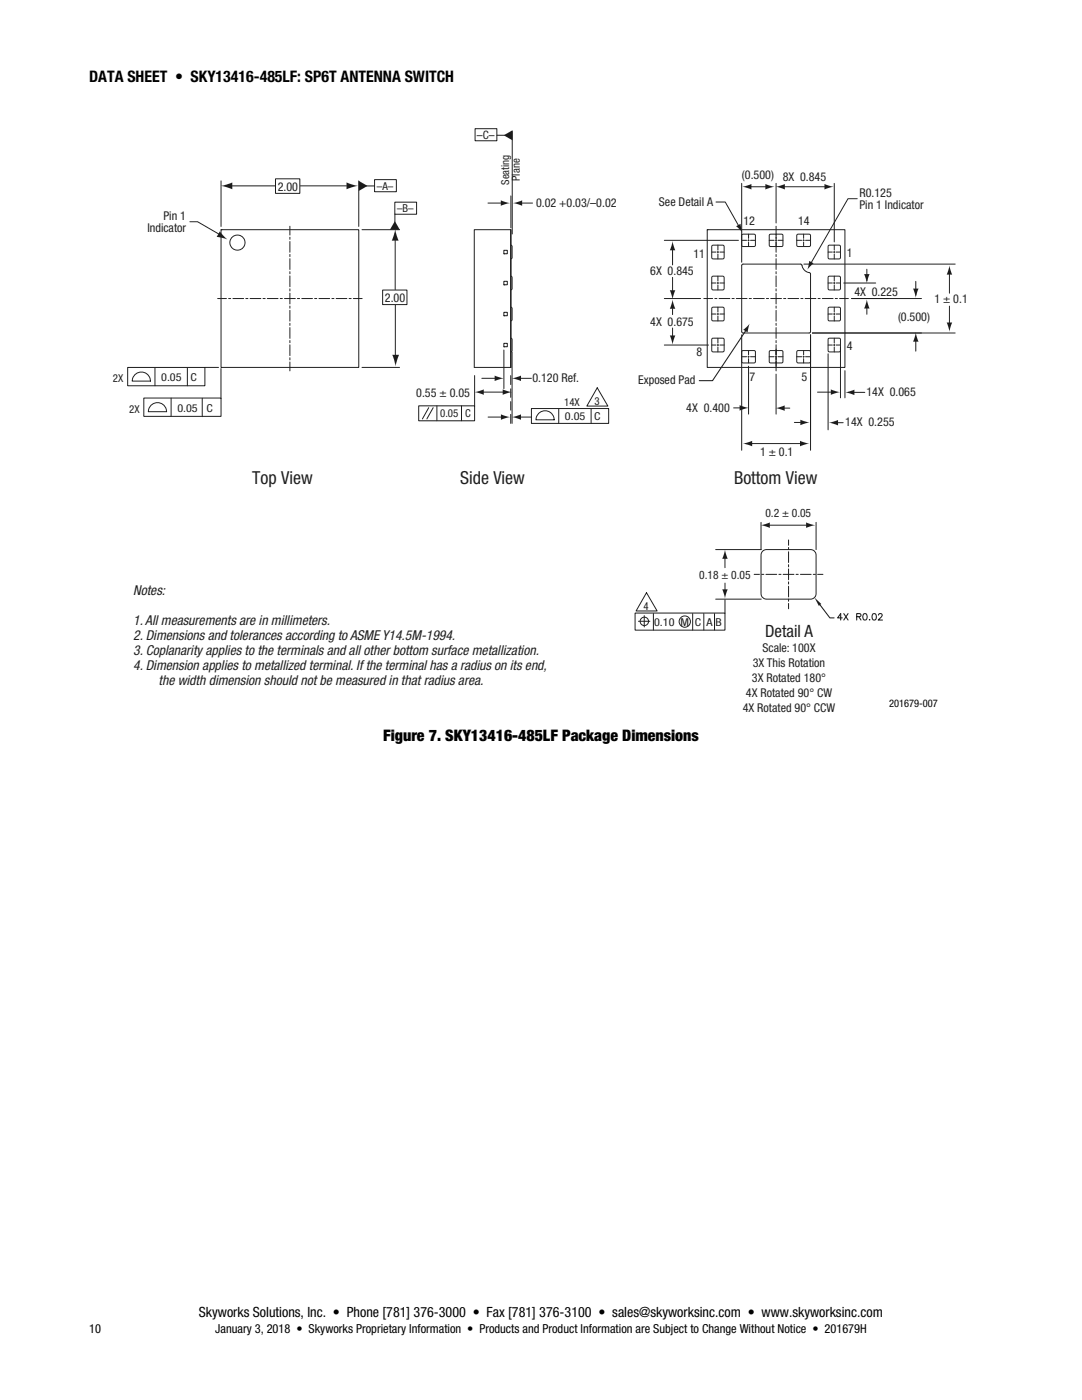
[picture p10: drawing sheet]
<svg xmlns="http://www.w3.org/2000/svg" width="216mm" height="279mm" viewBox="0 0 216 279" stroke-linecap="round" stroke-linejoin="round" font-family="sans-serif">
<g fill="none" stroke="#231f20" stroke-width=".2">
<path d="M101.9 39.1v6.4M102.2 26.2v20.5M37.9 44.3h1.5l4.7 2.7M40.9 73.3h2.7M44.1 73.5v6M94.7 75v6M100.5 69.9v7.7M101.9 75v1.8M101.9 77.6v1.7M102.2 70.3v14.2M101.9 80.2v1.7M101.9 82.7v1.8"/>
<path d="M144.7 119.7v2.7"/>
</g>
<path d="M43.9 46.2l1.5 1.6-2.2-.5z" fill="#231f20"/>
<path d="M171.1 39.7h-1.9l-7.4 12.8M119.2 77.4l2.1 3.6h-4.2z" fill="none" stroke="#231f20" stroke-width=".2"/>
<g fill="#231f20">
<path d="M161.5 52.1l.8 .4-1.2 1.3z"/>
<path d="M148.3 65.8l1.3-1.2-.4 1.7z"/>
</g>
<path d="M142.9 40.3h1.8l2.7 4.8" fill="none" stroke="#231f20" stroke-width=".2"/>
<path d="M146.9 45.1l.9-.4 .3 1.7z" fill="#231f20"/>
<g fill="none" stroke="#231f20" stroke-width=".2">
<path d="M45.6 37.1h9.3M25.5 73.3h15.4v3.7h-15.4zM26.7 75a1.82 1.82 0 0 1 2.1-.7 1.82 1.82 0 0 1 1.2 1.8h-3.6zM28.7 79.4h15.4v3.7h-15.4zM30.9 73.3v3.7M34.1 79.4v3.7M37.4 73.3v3.7M40.4 79.5v3.7M29.9 81.1a1.82 1.82 0 0 1 2.1-.7 1.82 1.82 0 0 1 1.2 1.8h-3.6zM106 81.5h15.5v3h-15.5zM107.3 82.7a1.82 1.82 0 0 1 2-.6 1.82 1.82 0 0 1 1.3 1.7h-3.7zM111.5 81.5v3"/>
<path d="M118 81.5v3M129 118.3l2.1 3.6h-4.2z"/>
</g>
<path d="M83.5 81h11.2v3h-11.2zM85.5 81.4l-1.2 2.2M86.4 81.4l-1.2 2.2M87.2 81v3M92.1 81v3" fill="none" stroke="#221e1f" stroke-width=".2"/>
<g fill="#231f20">
<path d="M44.1 37.1l2.3-.7v1.4z"/>
<path d="M69.1 36.4l2.3 .7-2.3 .7z"/>
</g>
<path d="M59.9 37.1h9.2M78.9 60.9v11.6" fill="none" stroke="#231f20" stroke-width=".2"/>
<g fill="#231f20">
<path d="M78.3 70.8h1.3l-.7 2.3z"/>
<path d="M78.9 45.7l.6 2.3h-1.3z"/>
</g>
<path d="M78.9 46.6v11.2M103.6 40.5h2.7" fill="none" stroke="#231f20" stroke-width=".2"/>
<g fill="#231f20">
<path d="M102.4 40.5l1.8-.5v1.1z"/>
<path d="M99.9 40l1.9 .5-1.9 .6z"/>
</g>
<path d="M97.4 40.5h3.1M103.4 83.2h2.6" fill="none" stroke="#231f20" stroke-width=".2"/>
<g fill="#231f20">
<path d="M102.1 83.2l1.9-.5v1.1z"/>
<path d="M100 82.7l1.8 .5-1.8 .6z"/>
</g>
<path d="M103.4 75.5h2.6M97.4 83.2h3.1" fill="none" stroke="#231f20" stroke-width=".2"/>
<g fill="#231f20">
<path d="M102.1 75.5l1.9-.5v1z"/>
<path d="M98.7 75l1.8 .5-1.8 .5z"/>
</g>
<path d="M134.2 55.4v3.1M96.1 75.5h3.2" fill="none" stroke="#231f20" stroke-width=".2"/>
<g fill="#231f20">
<path d="M133.7 57.9h1l-.5 1.9z"/>
<path d="M134.2 48.1l.5 1.9h-1z"/>
</g>
<path d="M134.2 49.4v3.5" fill="none" stroke="#231f20" stroke-width=".2"/>
<g fill="#231f20">
<path d="M188.9 64.4h1.1l-.6 1.8z"/>
<path d="M189.4 53l.6 1.8h-1.1z"/>
</g>
<path d="M189.4 54.2v4.3M189.4 61.1v4.6" fill="none" stroke="#231f20" stroke-width=".2"/>
<g fill="#231f20">
<path d="M154.8 37.3l1.8-.6v1.1z"/>
<path d="M164.5 36.7l1.8 .6-1.8 .5z"/>
</g>
<path d="M156.4 37.3h9" fill="none" stroke="#231f20" stroke-width=".2"/>
<g fill="#231f20">
<path d="M94.7 78.3l1.8-.6v1.1z"/>
<path d="M100.3 77.7l1.8 .6-1.8 .5z"/>
</g>
<path d="M96.2 78.3h4.7" fill="none" stroke="#231f20" stroke-width=".2"/>
<path d="M71.6 36.1l1.7 1-1.7 1z" fill="#231f20"/>
<path d="M72.8 37.1h1.9" fill="none" stroke="#221e1f" stroke-width=".2"/>
<path d="M74.7 35.9h4.4v2.4h-4.4zM94.8 25.7h4.3v2.4h-4.3zM78.8 40.3h4.3v2.5h-4.3z" fill="none" stroke="#231f20" stroke-width=".2"/>
<g fill="#231f20">
<path d="M151.8 104.8l1.8-.5v1.1z"/>
<path d="M160.8 104.3l1.9 .5-1.9 .6z"/>
</g>
<path d="M144.7 116.4v1.9M153.2 104.8h8.2" fill="none" stroke="#231f20" stroke-width=".2"/>
<g fill="#231f20">
<path d="M144.1 117.6h1.1l-.5 1.8z"/>
<path d="M144.7 109.7l.5 1.8h-1.1z"/>
</g>
<path d="M169.9 78.3h2.7M144.7 110.8v2.5" fill="none" stroke="#231f20" stroke-width=".2"/>
<g fill="#231f20">
<path d="M168.7 78.3l1.8-.5v1.1z"/>
<path d="M165.8 77.7l1.8 .6-1.8 .5z"/>
</g>
<path d="M163.1 78.3h3.2M166.7 84.4h1.5" fill="none" stroke="#231f20" stroke-width=".2"/>
<path d="M165.4 84.4l1.8-.6v1.1z" fill="#231f20"/>
<path d="M156 81.4h1.6" fill="none" stroke="#231f20" stroke-width=".2"/>
<g fill="#231f20">
<path d="M154.7 81.4l1.9-.5v1.1z"/>
<path d="M159.7 83.8l1.8 .5-1.8 .6z"/>
</g>
<path d="M158.5 84.3h1.7" fill="none" stroke="#231f20" stroke-width=".2"/>
<path d="M147.6 80.9l1.8 .5-1.8 .5z" fill="#231f20"/>
<path d="M149.4 37.3h3.7M146.4 81.4h1.7" fill="none" stroke="#231f20" stroke-width=".2"/>
<g fill="#231f20">
<path d="M148.1 37.3l1.8-.6v1.1z"/>
<path d="M152.7 36.7l1.9 .6-1.9 .5z"/>
</g>
<path d="M134.2 65.5v2" fill="none" stroke="#231f20" stroke-width=".2"/>
<g fill="#231f20">
<path d="M133.7 67h1l-.5 1.8z"/>
<path d="M134.2 59.8l.5 1.8h-1z"/>
</g>
<path d="M134.2 61v1.8" fill="none" stroke="#231f20" stroke-width=".2"/>
<g fill="#231f20">
<path d="M148.3 88.5l1.8-.5v1.1z"/>
<path d="M159.6 88l1.9 .5-1.9 .6z"/>
</g>
<path d="M148.7 88.5h11.4" fill="none" stroke="#231f20" stroke-width=".2"/>
<g fill="#231f20">
<path d="M172.4 54.7h1.1l-.5 1.8z"/>
<path d="M173 59.7l.5 1.9h-1.1z"/>
</g>
<path d="M173 53.7v2.3M173 61v1.7" fill="none" stroke="#231f20" stroke-width=".2"/>
<g fill="#231f20">
<path d="M182.2 57.6h1.1l-.6 1.8z"/>
<path d="M182.7 66.4l.6 1.8h-1.1z"/>
</g>
<path d="M182.7 56.2v2.7M182.7 67.6v2.5" fill="none" stroke="#231f20" stroke-width=".2"/>
<path d="M100.5 27l1.8-1v2z" fill="#231f20"/>
<path d="M99.1 27h2" fill="none" stroke="#221e1f" stroke-width=".2"/>
<path d="M78.8 44.1l1 1.8h-2z" fill="#231f20"/>
<path d="M78.8 42.8v1.9" fill="none" stroke="#221e1f" stroke-width=".2"/>
<g fill="none" stroke="#231f20" stroke-width=".2">
<path d="M44.1 36.1v9.1M55 35.7h4.8v2.9h-4.8zM71.6 36.1v9.1M154.9 36.6v7.9M166.5 36.6v11.7M43.4 59.6h1.8M44.1 45.8h27.5v27.5h-27.5zM44.1 45.8h.1M45.6 59.6h.4M46.5 59.6h2.1M49 59.6h.5M49.9 59.6h2.1"/>
<path d="M52.5 59.6h.4M53.3 59.6h2.2M55.9 59.6h.4M56.8 59.6h2.1M57.8 45.1v1.8M57.8 47.3v.5M57.8 48.2v2.1M57.8 50.8v.4M57.8 51.6v2.2M57.8 54.2v.4M57.8 55.1v2.1M57.8 57.6v.5"/>
<path d="M57.8 58.5v2.2M59.3 59.6h.5M60.2 59.6h2.2M62.8 59.6h.4M63.6 59.6h2.2M66.2 59.6h.4M67.1 59.6h2.1M69.7 59.6h.4M70.5 59.6h1.8M72.2 45.8h7.5M76.3 57.9h4.9v2.9h-4.9zM94.6 45.8h7.3v27.5h-7.3z"/>
<path d="M132.6 48h14.7M132.6 59.6h7.2M140.4 59.6h1.8M141.1 45.8h27.5v27.5h-27.5zM141.1 45.8h.1M142.6 59.6h.5M143.5 59.6h2.1M146.1 59.6h.4M146.9 59.6h2.2M148.1 52.8l11.7-.1a3.2 3.2 0 0 0 1.4 1.7h.4l.1 .3v11.7l-13.4 .1-.3-.3zM149.5 59.6h.4M150.3 59.6h2.2"/>
<path d="M152.9 59.6h.5M153.8 59.6h2.1M154.9 45.1v1.8M154.9 47.3v.5M154.9 48.2v2.1M154.9 50.8v.4M154.9 51.6v2.2M154.9 54.2v.4M154.9 55.1v2.1M154.9 57.6v.5M154.9 58.5v2.2M156.4 59.6h.4"/>
<path d="M157.2 59.6h2.2M159.8 59.6h.4M160.4 52.7h30.2M160.7 59.6h2.1M163.2 59.6h.5M164.1 59.6h2.1M166.7 59.6h.4M167.5 59.6h1.8M168.4 56.5h6.3M169.9 59.6h14M57.8 61.1v.4M57.8 61.9v2.2"/>
<path d="M57.8 64.5v.4M57.8 65.4v2.1M57.8 68v.4M57.8 68.8v2.2M57.8 71.4v.4M57.8 72.2v1.8M72.2 73.3h7.5M132.6 68.9h8.8M149.4 73.1v9.5M154.9 71.2v.6M154.9 72v2M154.9 61.1v.4"/>
<path d="M154.9 61.9v2.2M154.9 64.5v.4M154.9 65.4v2.1M154.9 68v.4M154.9 68.8v2.2M154.9 74.7v7.9M161.7 66.8v19M162.1 66.5h28.5M165.2 70.6v15.2M167.7 69.4v10M168.6 74v5.4M142.8 119.6h9.1"/>
<path d="M142.8 109.7h9.1M150.5 114.6h1M151.9 104.3v5.4M152 114.6h.4M152.2 110l.8-.3h8.7l.7 .2 .3 .4 .1 .5v7.9a1.08 1.08 0 0 1-1.1 .9h-8.7l-.7-.3-.4-.4v-.4v-7.7zM152.8 114.6h2.2M155.4 114.6h.4M156.3 114.6h2.1M157.3 107.8v1M157.3 109.3v.4M157.3 110.1v2.2M157.3 112.7v.4"/>
<path d="M157.3 113.5v2.2M157.3 116.1v.5M157.3 117v2.1M157.3 119.6v.4M158.8 114.6h.5M159.7 114.6h2.2M162.3 114.6h.4M162.8 104.3v5.4M163.1 114.6h1.1M126.7 122.3h18v3.5h-18zM127.4 124h2.3M128.6 122.9v2.2"/>
<path d="M130.4 122.4v3.4M138.2 122.4v3.4M140.4 122.4v3.4M142.6 122.4v3.4M157.3 120.4v1.1"/>
<circle cx="47.4" cy="48.4" r="1.51"/>
<circle cx="128.6" cy="124" r=".84"/>
<circle cx="136.6" cy="124.1" r="1.13"/>
</g>
<path d="M149 65.6l-6.8 10.4h-2.7" fill="none" stroke="#231f20" stroke-width=".21"/>
<path d="M162.5 119.3l1.4 1.2-.5 .4z" fill="#231f20"/>
<path d="M163.6 120.7l2 2.6h.8M168.1 123.3h-1l.6-.8v1.2M168.4 122.5l.8 1.2M169.2 122.5l-.8 1.2M170.9 123.1l.8-.1v-.4l-.8-.1v1.2M171.4 123.1l.4 .6M172.4 122.5h.1a.67 .67 0 0 1 .5 .6 .67 .67 0 0 1-.5 .6 .82 .82 0 0 1-.1-1.2zM173.5 123.7h.1zM174.2 122.5h.2a.67 .67 0 0 1 .5 .6 .67 .67 0 0 1-.5 .6 .82 .82 0 0 1-.2-1.2zM175.3 122.8l.1-.3h.4l.2 .3-.8 .9h.9" fill="none" stroke="#231f20" stroke-width=".21"/>
<g fill="none" stroke="#231f20" stroke-width=".2">
<path d="M148 36.6v15.7M100.5 50.6h.1M100.5 56.8h.1M100.5 50h.7v.6h-.7zM100.5 56.1h.7v.7h-.7zM101.9 55.1l.3 .3v2.2l-.3 .3M101.9 48.9l.3 .3v2.2l-.3 .3M101.9 45.8v27.5M142 50.3h.9M142 56.5h.9M142.1 49h2.3v2.6h-2.3zM142.1 55.2h2.3v2.6h-2.3z"/>
<path d="M143.1 50.3h.3M143.1 56.5h.3M143.3 48.9v1M143.3 50.2v.2M143.3 50.7v1M143.3 55.1v1M143.3 56.4v.2M143.3 56.9v1M143.6 50.3h.9M143.6 56.5h.9M148 48h1M148.1 46.8h2.6v2.3h-2.6z"/>
<path d="M149.2 48h.3M149.4 46.7v.9M149.4 47.8v.3M149.4 48.3v.9M149.8 48h.9M153.5 48h1M153.6 46.8h2.6v2.3h-2.6zM154.7 48h.3M154.9 46.7v.9M154.9 47.8v.3M154.9 48.3v.9M155.2 48h1"/>
<path d="M159 48h1M159.1 46.8h2.6v2.3h-2.6zM160.2 48h.3M160.4 46.7v.9M160.4 47.8v.3M160.4 48.3v.9M160.7 48h1M165.2 50.3h.9M165.2 56.5h.9M165.3 55.2h2.3v2.6h-2.3zM165.3 49h2.3v2.6h-2.3zM166.3 50.3h.3"/>
<path d="M166.3 56.5h.3M166.5 48.9v1M166.5 50.2v.2M166.5 50.7v1M166.5 55.1v1M166.5 56.4v.2M166.5 56.9v1M166.9 50.3h.8M166.9 56.5h.8M100.5 63h.1M100.5 69.2h.1M100.5 62.3h.7v.7h-.7z"/>
<path d="M100.5 68.5h.7v.7h-.7zM101.9 67.5l.3 .3v2.2l-.3 .2M101.9 61.3l.3 .3v2.2l-.3 .2M142 62.7h.9M142 68.9h.9M142.1 67.6h2.3v2.6h-2.3zM142.1 61.4h2.3v2.6h-2.3zM143.1 62.7h.3M143.1 68.9h.3M143.3 61.3v1M143.3 62.5v.3M143.3 63.1v.9"/>
<path d="M143.3 67.5v1M143.3 68.7v.3M143.3 69.2v1M143.6 62.7h.9M143.6 68.9h.9M148 66.8v23.1M148 71.2h1M148.1 70h2.6v2.4h-2.6zM149.2 71.2h.3M149.4 70v.8M149.4 71.1v.2M149.4 71.6v.8"/>
<path d="M149.8 71.2h.9M153.5 71.2h1M153.6 70h2.6v2.4h-2.6zM154.7 71.2h.3M154.9 70v.8M154.9 71.1v.2M154.9 71.6v.8M155.2 71.2h1M159 71.2h1M159.1 70h2.6v2.4h-2.6zM160.2 71.2h.3M160.4 70v.8"/>
<path d="M160.4 71.1v.2M160.4 71.6v.8M160.7 71.2h1M161.7 66.8v23.1M165.2 62.7h.9M165.2 68.9h.9M165.3 61.4h2.3v2.6h-2.3zM165.3 67.6h2.3v2.6h-2.3zM166.3 62.7h.3M166.3 68.9h.3M166.5 61.3v1M166.5 62.5v.3"/>
<path d="M166.5 63.1v.9M166.5 67.5v1M166.5 68.7v.3M166.5 69.2v1M166.9 62.7h.8M166.9 68.9h.8"/>
</g>
<g font-size="3.6" fill="#231f20">
<text x="50.3" y="96.7">Top View</text>
<text x="91.8" y="96.7">Side View</text>
<text x="146.5" y="96.7">Bottom View</text>
</g>
<text font-size="3.4" fill="#221e1f" x="152.7" y="127.2">Detail A</text>
<g font-size="3.2">
<text x="17.8" y="16.4">DATA SHEET • SKY13416-485LF: SP6T ANTENNA SWITCH</text>
<text x="76.4" y="147.9">Figure 7. SKY13416-485LF Package Dimensions</text>
</g>
<text font-size="2.8" x="39.7" y="262.8">Skyworks Solutions, Inc. • Phone [781] 376-3000 • Fax [781] 376-3100 • sales@skyworksinc.com • www.skyworksinc.com</text>
<g font-size="2.7" fill="#221e1f">
<text x="26.6" y="118.8">Notes:</text>
<text x="26.6" y="124.7">1. All measurements are in millimeters.</text>
<text x="26.6" y="127.7">2. Dimensions and tolerances according to ASME Y14.5M-1994.</text>
<text x="26.6" y="130.7">3. Coplanarity applies to the terminals and all other bottom surface metallization.</text>
<text x="26.6" y="133.7">4. Dimension applies to metallized terminal. If the terminal has a radius on its end,</text>
<text x="31.6" y="136.7">the width dimension should not be measured in that radius area.</text>
</g>
<g font-size="2.5">
<text x="17.8" y="266.1">10</text>
<text x="43" y="266.1">January 3, 2018 • Skyworks Proprietary Information • Products and Product Information are Subject to Change Without Notice • 201679H</text>
</g>
<g font-size="2.4" fill="#231f20">
<text x="148.1" y="35.8">(0.500)</text>
<text x="107" y="41.4">0.02 +0.03/–0.02</text>
<text x="131.5" y="41.2">See Detail A</text>
<text x="156.2" y="36.1">8X 0.845</text>
<text x="171.5" y="39.3">R0.125</text>
<text x="171.5" y="41.7">Pin 1 Indicator</text>
<text x="148.3" y="45">12</text>
<text x="159.2" y="45">14</text>
<text x="138.4" y="51.4">11</text>
<text x="168.9" y="51.2">1</text>
<text x="129.7" y="55">6X 0.845</text>
<text x="170.5" y="59">4X 0.225</text>
<text x="129.7" y="65">4X 0.675</text>
<text x="179.2" y="64">(0.500)</text>
<text x="186.5" y="60.5">1 ± 0.1</text>
<text x="139" y="71">8</text>
<text x="168.9" y="69.9">4</text>
<text x="106.2" y="76.3">0.120 Ref.</text>
<text x="127.4" y="76.7">Exposed Pad</text>
<text x="149.6" y="76">7</text>
<text x="159.9" y="76">5</text>
<text x="83.1" y="79.2">0.55 ± 0.05</text>
<text x="136.9" y="82.1">4X 0.400</text>
<text x="172.9" y="79">14X 0.065</text>
<text x="168.7" y="85">14X 0.255</text>
<text x="151.7" y="91.1">1 ± 0.1</text>
</g>
<g font-size="2.4" fill="#221e1f">
<text x="55.4" y="38.1">2.00</text>
<text x="29.4" y="46.3">Indicator</text>
<text x="32.6" y="43.9">Pin 1</text>
<text x="76.8" y="60.3">2.00</text>
<text x="152.1" y="130.2">Scale: 100X</text>
<text x="150" y="136.1">3X Rotated 180°</text>
<text x="150.2" y="133.2">3X This Rotation</text>
<text x="148.2" y="142.1">4X Rotated 90° CCW</text>
<text x="148.8" y="139.1">4X Rotated 90° CW</text>
</g>
<g font-size="2.3" fill="#231f20">
<text x="95.2" y="27.7">–C–</text>
<text x="152.7" y="103.1">0.2 ± 0.05</text>
<text x="139.5" y="115.6">0.18 ± 0.05</text>
</g>
<g font-size="2.2" fill="#231f20">
<text x="75.2" y="37.9">–A–</text>
<text x="101.6" y="36.9" transform="rotate(-90 101.6 36.9)">Seating</text>
<text x="103.7" y="36.1" transform="rotate(-90 103.7 36.1)">Plane</text>
<text x="79.2" y="42.4">–B–</text>
</g>
<g font-size="2.2" fill="#221e1f">
<text x="22.5" y="76.2">2X</text>
<text x="32.2" y="76">0.05</text>
<text x="38" y="76">C</text>
<text x="25.8" y="82.4">2X</text>
<text x="35.4" y="82.1">0.05</text>
<text x="41.2" y="82.1">C</text>
<text x="87.8" y="83.2">0.05</text>
<text x="92.8" y="83.3">C</text>
<text x="112.6" y="81">14X</text>
<text x="112.7" y="83.8">0.05</text>
<text x="118.6" y="83.8">C</text>
<text x="118.6" y="80.8">3</text>
<text x="128.4" y="121.7">4</text>
<text x="130.5" y="124.9">0.10 M</text>
<text x="138.7" y="124.9">C</text>
<text x="141" y="124.9">A B</text>
</g>
<text font-size="2.1" fill="#020303" x="177.4" y="141">201679-007</text>
</svg>
